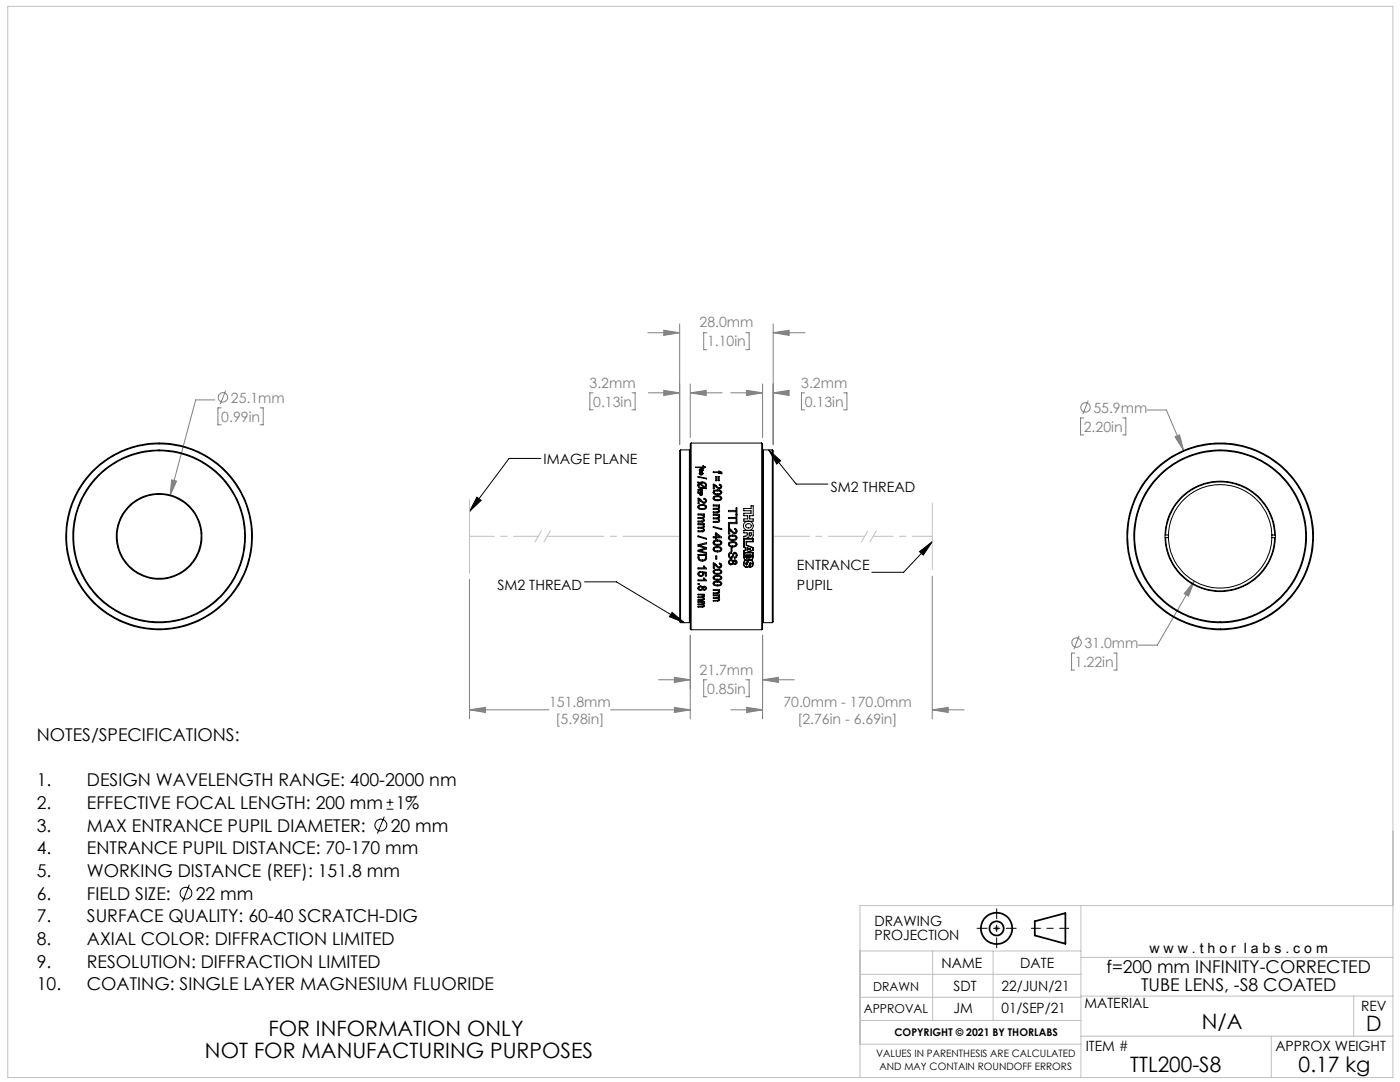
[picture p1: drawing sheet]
<svg xmlns="http://www.w3.org/2000/svg" width="279mm" height="216mm" viewBox="0 0 279 216" stroke-linecap="round" stroke-linejoin="round" font-family="sans-serif">
<g fill="none" stroke="#000" stroke-width=".35">
<path d="M206.5 183.8l6.1-1.6v6.1l-6.1-1.6z"/>
<circle cx="198.9" cy="185.2" r="3.1"/>
<circle cx="198.9" cy="185.2" r="1.4"/>
</g>
<g fill="none" stroke="#808080" stroke-width=".2">
<path d="M42.9 79.8h-3.8l-5.2 19.1M45 77.9l-1 2.7M118.4 78.4h-.7v3.4h.7M126.1 78.4h.7v3.4h-.7M129.3 66.4h6.3M129.4 78.4h6.2M132.5 77.9l3.1 .5-3.1 .5zM132.5 65.9l3.1 .5-3.1 .5zM135.6 64.6v24.1M137.8 76.6v10.7M137.8 78.4h6.3M137.8 78.4l3.1-.5v1z"/>
<path d="M141.1 66.4h-.7v3.4h.7M145.8 78.4h6.4M148.8 66.4h.7v3.4h-.7M149 77.9l3.2 .5-3.2 .5zM152.2 76.6v10.7M154.3 78.4h3M154.3 64.6v24.1M154.3 66.4h6.4M154.3 78.4l3.2-.5v1zM154.3 66.4l3.2-.5v1zM160.6 78.4h-.7v3.4h.7M168.3 78.4h.7v3.4h-.7"/>
<path d="M217.2 79.9l-1.1 2.8M34.3 95.7l.9 .3-1.3 2.9zM44.1 81.4h-.6v3.4h.6M51.9 81.4h.6v3.4h-.6M216.3 83.4h-.6v3.4h.6M224 83.4h.7v3.4h-.7M229 81.8h3.8l3.4 8.1M234.5 87.2l.9-.4 .8 3.1zM93.7 115.6v27.8M186.1 115v28.4M238.3 116l-7.3 12.7h-3.8M238.3 116l-1.1 3-.9-.5z"/>
<path d="M131.4 135.6h6.4M134.6 135.1l3.2 .5-3.2 .6zM137.8 126.8v16.6M141.1 135.6h-.7v3.4h.7M148.8 135.6h.7v3.4h-.7M152.2 126.8v16.6M152.2 135.6h6.3M152.2 135.6l3.2-.5v1.1zM214.5 130.3h-.6v3.4h.6M215.4 126.9l-1.1 2.6M222.2 130.3h.7v3.4h-.7M93.7 141.6l3.2-.5v1.1z"/>
<path d="M93.7 141.6h15.9M121.9 141.6h15.9M134.6 141.1l3.2 .5-3.2 .6zM145.8 141.6h6.4M149 141.1l3.2 .5-3.2 .6zM186.1 141.6l3.1-.5v1.1zM186.1 141.6h6.3M198.4 185.2h1M198.5 184.9l.7 .7M198.9 184.7v1M199.2 184.9l-.7 .7"/>
<circle cx="44.5" cy="79.3" r=".94"/>
<circle cx="216.6" cy="81.3" r=".93"/>
<circle cx="214.9" cy="128.2" r=".94"/>
</g>
<path d="M205.8 185.2h7.5" fill="none" stroke="#000" stroke-width=".2" stroke-dasharray="15.2 1.3 1.3 1.3" stroke-dashoffset="13.4"/>
<path d="M195 185.2h7.8M198.9 181.3v7.8" fill="none" stroke="#000" stroke-width=".2" stroke-dasharray="15.2 1.3 1.3 1.3" stroke-dashoffset="13.2"/>
<g fill="none" stroke="#c0c0c0" stroke-width=".2">
<path d="M1.6 1.3h276.4v213.7h-276.4zM93.7 99.7v14.7M108 105.9l-1.2 2.2M109.8 105.9l-1.3 2.2M173.2 105.9l-1.3 2.2M174.9 105.9l-1.3 2.2M186.1 100.4v13.3M171.6 189.8h44.1M171.6 199h44.1M171.6 194.4h44.1M186.1 189.8v13.8M198.2 189.8v13.8"/>
<path d="M215.7 198.8h62.3M215.7 180.7v34.3M215.7 191h62.3M270.2 198.8v8M278 180.7h-106.4v34.3M171.6 203.6h44.1M171.6 208.4h44.1M215.7 206.8h62.3M253.7 206.8v8.2"/>
</g>
<path d="M95.2 99.2l.8 .6-2.3 2.3zM108 91.5h-6.4l-7.9 10.6M153.4 89.8l2.4 2.1-.8 .7zM153.4 89.8l5.5 6.8h6.3M116.7 116.1h6.3l13.6 8.1M183.5 110.1l2.6-2-1.8 2.7zM186.1 108.1l-5.8 6.1h-6.3M134.1 122.2l2.5 2-3-1.2z" fill="none" stroke="#000" stroke-width=".2"/>
<path d="M186.1 107h-11.8" fill="none" stroke="#c0c0c0" stroke-width=".2" stroke-dasharray="15.2 1.3 1.3 1.3" stroke-dashoffset="11.2"/>
<path d="M172.6 107h-18.3" fill="none" stroke="#c0c0c0" stroke-width=".2" stroke-dasharray="15.2 1.3 1.3 1.3" stroke-dashoffset="8"/>
<path d="M93.7 107h13.7" fill="none" stroke="#c0c0c0" stroke-width=".2" stroke-dasharray="15.2 1.3 1.3 1.3" stroke-dashoffset="10.3"/>
<path d="M109.2 107h26.5" fill="none" stroke="#c0c0c0" stroke-width=".2" stroke-dasharray="15.2 1.3 1.3 1.3" stroke-dashoffset="3.9"/>
<path d="M134.1 122.2l2.5 2-3-1.2zM153.4 89.8l2.4 2.1-.8 .7zM183.5 110.1l2.6-2-1.8 2.7zM95.2 99.2l.8 .6-2.3 2.3z" fill="#000"/>
<g fill="#808080">
<path d="M149 141.1l3.2 .5-3.2 .6zM186.1 141.6l3.1-.5v1.1zM93.7 141.6l3.2-.5v1.1zM134.6 141.1l3.2 .5-3.2 .6z"/>
<path d="M134.6 135.1l3.2 .5-3.2 .6zM152.2 135.6l3.2-.5v1.1zM132.5 77.9l3.1 .5-3.1 .5zM137.8 78.4l3.1-.5v1zM154.3 78.4l3.2-.5v1zM149 77.9l3.2 .5-3.2 .5zM132.5 65.9l3.1 .5-3.1 .5zM154.3 66.4l3.2-.5v1zM34.3 95.7l-.4 3.2 1.3-2.9zM234.5 87.2l1.7 2.7-.8-3.1zM238.3 116l-2 2.5 .9 .5z"/>
</g>
<g fill="none" stroke="#000" stroke-width=".2">
<path d="M135.8 89.8h1.8v34.4h-1.8M135.8 89.8v34.4M135.8 89.8l-.2 .2v34.1l.2 .1M137.6 90h.2M137.9 88.4v37.3M137.9 88.4l-.1 .2v36.9l.1 .2M137.9 88.4h14.1M138.8 93.2h1.7l-.2-.2h.1l.4 .2-.5 .3 .2-.2zM139.2 96.3l.1-.1 .3 .1a.84 .84 0 0 1 .9-.1 .84 .84 0 0 1 .4 .9v.4l-.2-.1a.79 .79 0 0 1-1 .1 .79 .79 0 0 1-.3-1.1zM139.3 99.4h.3l.7 .8 .5-.1a.3 .3 0 0 0 0-.3 .3 .3 0 0 0-.3-.2v-.2a.52 .52 0 0 1 .3 .9 .52 .52 0 0 1-.9-.2l-.4-.4v.7h-.2zM139.3 95.1l1.7 .3v.2l-1.7-.4zM139.3 98.3h.9a.33 .33 0 0 1-.1 .5 .33 .33 0 0 1-.4-.1v-.3h-.4z"/>
<path d="M139.3 97.6h.9v.6h-.1v-.4h-.3v.3h-.1v-.3h-.3l-.1 .4zM139.6 94.5l.2-.3a.35 .35 0 0 1-.2-.5 .35 .35 0 0 1 .5-.2 .35 .35 0 0 1 .2 .4l-.2 .3 .2 .3M139.6 94.5a.4 .4 0 0 0 .3 .3 .4 .4 0 0 0 .4-.3M139.6 94.5h.1M139.6 96.6l.9 .7h-.4a.51 .51 0 0 1-.5-.2 .51 .51 0 0 1 0-.5zM139.7 98.4h.4a.21 .21 0 0 1-.1 .3 .21 .21 0 0 1-.3 0 .21 .21 0 0 1 0-.3zM139.7 96.4h.5a.47 .47 0 0 1 .5 .2 .47 .47 0 0 1 0 .6zM140.2 93.8h.1M140.2 94.5h.1M140.3 94.5h.1M142.3 96.6l.5 .2 .7 .5 .3-.1a.25 .25 0 0 0 0-.2 .25 .25 0 0 0-.3-.2l.1-.2a.48 .48 0 0 1 .3 .8 .48 .48 0 0 1-.8-.1l-.5-.5v.7h-.3zM142.3 94.2h1.1v-.2l.3 .2a.27 .27 0 0 1 .3 0 .27 .27 0 0 1 0 .3l-.2-.2-.4 .2v-.2h-1.1z"/>
<path d="M142.4 99.1a1.23 1.23 0 0 1 1.6 .2v.1a1.03 1.03 0 0 1-1.7 .1zM142.5 97.9a1.24 1.24 0 0 1 1.5 .3v.1a1.09 1.09 0 0 1-1.7 0zM142.6 99.2l.9-.1a.32 .32 0 0 1 .3 .4 .32 .32 0 0 1-.5 .2 .46 .46 0 0 1-.5 0 .46 .46 0 0 1-.2-.4zM142.6 98.1l.9-.1a.31 .31 0 0 1 .4 .3 .31 .31 0 0 1-.5 .2 .6 .6 0 0 1-.9-.3zM142.8 95.1h.3v.8h-.3zM143.3 95.1h.2v.8h-.2zM152 88.4v37.3M152 88.4l.2 .2v36.9l-.2 .2M152.2 90h.2M154.1 89.8l.2 .2v34.1l-.2 .1M154.1 89.8v34.4M154.1 89.8h-1.7v34.4h1.7"/>
<path d="M139.3 113.3h1.3l-.2-.3h.2l.4 .5h-1.7zM139.3 115.7h1.3l-.2-.3h.2l.4 .5h-1.7zM139.3 118.6h1.2v.1h-.2a.27 .27 0 0 1 .2 .3 .27 .27 0 0 1-.2 .2 .3 .3 0 0 1 .2 .4 .3 .3 0 0 1-.3 .2h-.9v-.2l1.1-.1-.3-.2h-.8v-.2l1.1-.1-.2-.3h-.9zM139.3 116.5h.2v.1h-.2zM139.3 110.6l1.7 .1a.89 .89 0 0 1-.6 1.2 .89 .89 0 0 1-1.1-.7zM139.3 108.7l1.7-.4v.2l-1.5 .3 1.5 .5v.2l-1.5 .4 1.5 .3v.3l-1.7-.5v-.2l1.5-.4-1.5-.4zM139.3 106.9l1.7 .5v.2l-1.7-.5zM139.3 104.5h1.2v.2h-.2a.37 .37 0 0 1 .2 .3 .37 .37 0 0 1-.2 .4 .39 .39 0 0 1 .2 .4 .39 .39 0 0 1-.3 .3h-.9v-.2h.9l.2-.1-.1-.3-1-.1v-.2l1-.1a.29 .29 0 0 0 0-.3 .29 .29 0 0 0-.4-.1h-.6zM139.3 102.6h1.2v.2h-.2a.37 .37 0 0 1 .2 .3 .37 .37 0 0 1-.2 .3 .39 .39 0 0 1 .2 .5 .39 .39 0 0 1-.3 .3h-.9v-.2h.9l.2-.2-.1-.3h-1v-.2h.9a.22 .22 0 0 0 .2-.2 .22 .22 0 0 0-.2-.3h-.9zM139.4 100.9a1.15 1.15 0 0 1 1.6 .2v.1a1.07 1.07 0 0 1-1.7 0zM139.4 114.2l.4-.2v.2a.36 .36 0 0 0-.2 .5 .36 .36 0 0 0 .4 .2 .36 .36 0 0 0 .2-.5l-.1-.3 .9 .1v.7h-.2v-.5l-.5-.1a.54 .54 0 0 1-.5 .8 .54 .54 0 0 1-.5-.8zM139.4 117.1a.51 .51 0 0 1 .8 .1 .41 .41 0 0 1 .7-.2 .41 .41 0 0 1 0 .7 .41 .41 0 0 1-.7-.2 .48 .48 0 0 1-.7 .3 .48 .48 0 0 1-.1-.7z"/>
<path d="M139.5 110.8h1.3v.1a.68 .68 0 0 1-.4 .9 .68 .68 0 0 1-.9-.4zM139.6 100.9h.3a.75 .75 0 0 1 .9 .2 .77 .77 0 0 1-1.1 .3l-.2-.2zM142.3 112.3l.4 .1 .8 .7 .3-.1a.32 .32 0 0 0-.3-.5l.1-.1a.52 .52 0 0 1 .3 .8 .52 .52 0 0 1-.9-.2l-.4-.4v.8h-.3zM142.3 118.7h1.3v.2h-.2a.25 .25 0 0 1 .2 .2 .25 .25 0 0 1-.2 .3 .3 .3 0 0 1 .2 .4 .3 .3 0 0 1-.4 .1h-.9v-.1l1.1-.1-.1-.2-1-.1v-.2h1.1a.28 .28 0 0 0-.1-.3 .28 .28 0 0 0-.3 0h-.7zM142.3 117.7h1.3v.1h-.2a.33 .33 0 0 1 .2 .4 .33 .33 0 0 1-.3 .3h-1v-.2h.8a.26 .26 0 0 0 .3-.3 .26 .26 0 0 0-.4-.2h-.7zM142.3 105.1l1.7 .4v.2l-1.7-.5zM142.3 102.6h1.3v.2h-.2a.36 .36 0 0 1 .2 .4 .36 .36 0 0 1-.2 .3 .38 .38 0 0 1 .2 .5 .38 .38 0 0 1-.4 .2h-.9v-.2l1.1-.1-.2-.4h-.9v-.2h.8a.22 .22 0 0 0 .3-.1 .22 .22 0 0 0-.1-.3l-1-.1zM142.3 100.8h1.3v.2h-.2a.34 .34 0 0 1 .2 .3 .34 .34 0 0 1-.2 .3 .38 .38 0 0 1 .2 .4 .38 .38 0 0 1-.4 .3h-.9v-.2l1.1-.1-.1-.3-1-.1v-.2l1.1-.1a.32 .32 0 0 0-.4-.3h-.7zM142.4 109.3h.1a1.06 1.06 0 0 1 1.5 .3 .96 .96 0 0 1-1.6 .3zM142.4 113.8a1.19 1.19 0 0 1 1.6 .3v.1a1.09 1.09 0 0 1-1.7 0zM142.4 116.2l.1-.1a1.25 1.25 0 0 1 1.5 .3v.1a1.07 1.07 0 0 1-1.7 0zM142.5 107.9a1.05 1.05 0 0 1 1.5 .4 1 1 0 0 1-1.6 .3l-.1-.3z"/>
<path d="M142.5 114.9a1.24 1.24 0 0 1 1.5 .3v.1a.99 .99 0 0 1-1.7 .1zM142.6 108.1l.9-.1a.34 .34 0 0 1 .3 .4 .34 .34 0 0 1-.5 .2h-.1a.41 .41 0 0 1-.5 0 .41 .41 0 0 1-.1-.5zM142.6 109.4l.4-.1a.66 .66 0 0 1 .8 .2 .74 .74 0 0 1-1.1 .4l-.2-.3zM142.6 115.1l.9-.1a.32 .32 0 0 1 .3 .4 .32 .32 0 0 1-.5 .2 .46 .46 0 0 1-.5 0 .46 .46 0 0 1-.2-.4zM142.6 116.3l.9-.1a.31 .31 0 0 1 .3 .4 .31 .31 0 0 1-.5 .1h-.6l-.2-.2zM142.7 113.9l.8-.1a.33 .33 0 0 1 .3 .4 .33 .33 0 0 1-.5 .2h-.1a.39 .39 0 0 1-.5 0 .39 .39 0 0 1-.1-.5zM142.8 106.4h.2l1 .8v.1h-1v.2h-.2v-.2h-.5v-.2h.5zM142.8 110.9h.3v.6h-.3zM143 106.6l.6 .5h-.6zM145.4 105.4l.4 .2 .5 .5a.32 .32 0 0 0 .6 0 .32 .32 0 0 0-.3-.4v-.3a.55 .55 0 0 1 .3 1 .55 .55 0 0 1-.9-.3l-.4-.4v.8h-.2zM145.4 104.2h1.7v.3h-1.5v.8h-.2zM145.4 103.3h1.5v-.6h.2v1.3h-.2v-.5h-1.5z"/>
<path d="M145.4 101.8h1.5v-.4h.2v1.2h-.2v-.5h-1.5zM145.5 107a1.19 1.19 0 0 1 1.6 .2v.2a.98 .98 0 0 1-1.5 .3l-.2-.2zM145.5 108.3a1.19 1.19 0 0 1 1.6 .2v.1a.92 .92 0 0 1-.9 .5 .92 .92 0 0 1-.8-.6zM145.6 111.8a.47 .47 0 0 1 .7 .2 .4 .4 0 0 1 .6-.1 .4 .4 0 0 1 0 .6 .4 .4 0 0 1-.6-.1 .51 .51 0 0 1-.8 .2 .51 .51 0 0 1 .1-.8zM145.7 110.2l.3-.1v.2a.44 .44 0 0 0-.4 .4 .44 .44 0 0 0 .3 .5l.3-.3a.52 .52 0 0 1 .6-.7 .52 .52 0 0 1 .2 .9l-.2 .3h-.2v-.1a.42 .42 0 0 0 .3-.5 .42 .42 0 0 0-.4-.3v.1a.82 .82 0 0 1-.7 .8 .71 .71 0 0 1-.1-1.2zM145.7 107.1l.3-.1a.75 .75 0 0 1 .9 .2 .84 .84 0 0 1-1.2 .4l-.1-.2zM145.7 108.4l.3-.1a.75 .75 0 0 1 .9 .2 .82 .82 0 0 1-1.2 .3l-.1-.1zM145.9 109.3h.2v.7h-.2zM148.4 105.8h1.9v.7a.6 .6 0 0 1-.2 .8 .6 .6 0 0 1-.8-.1l-.3 .2-.5 .1h1.8v.6h-1.3v.7l1.3 .5v.5l-1.1 .4h1.1a1.89 1.89 0 0 1-.3 1.6 .72 .72 0 0 1 .4 .8 .72 .72 0 0 1-.8 .5v-.4a.68 .68 0 0 1-1 .4 .68 .68 0 0 1-.2-1l.1-.1a.25 .25 0 0 0 .2-.2 .25 .25 0 0 0-.2-.3l-.1-.8a.93 .93 0 0 1 .3-1.1v-.2a1.62 1.62 0 0 1-.3-1.6v-.2a.5 .5 0 0 1 .6-.7l.1-.6h-.7zM148.4 101.5h1.5v-.6h.4v2h-.7v.6h.7v.5h-1.9v-.5h.8v-.6h-.8v-.5h1.5v-.5h-1.5zM148.5 107.6h1.7v.4h-1.3v.8l1.3 .5v.4l-1.5 .6h1.5v.5a.56 .56 0 0 1 0 .7 .56 .56 0 0 1-.6 .2l-.1-.2-.4 .3v.4a.26 .26 0 0 0-.3 .2 .26 .26 0 0 0 .3 .3 .73 .73 0 0 1 .8-.9 .7 .7 0 0 1 .3 .7 .7 .7 0 0 1-.5 .6l.2-.8h-.3a.68 .68 0 0 1-.7 .8h-.1a.77 .77 0 0 1 .2-1.3 .93 .93 0 0 1-.5-1.3v-.6l.3-.1v-.4a1.41 1.41 0 0 1-.3-1.4zM148.8 110.7h.5a.37 .37 0 0 1 0 .5 .37 .37 0 0 1-.4 .1z"/>
<path d="M148.9 104.6a.56 .56 0 0 1 .7-.1 .56 .56 0 0 1 .3 .6 .54 .54 0 0 1-.7 .3 .54 .54 0 0 1-.3-.8zM148.9 110.8h.3a.23 .23 0 0 1 0 .4 .23 .23 0 0 1-.3 0zM149 112.3h.2l-.2 .3zM149.1 109.3l.7 .3-.7 .2zM149.2 111.8l.3-.1 .1 .1-.3 .1-.1 .3zM149.2 109.4l.4 .1-.4 .1zM149.5 110.7h.4a.32 .32 0 0 1 0 .5 .32 .32 0 0 1-.4 0zM149.5 106.3h.4a.33 .33 0 0 1 0 .5 .33 .33 0 0 1-.4 0zM149.6 110.8l.2 .1a.17 .17 0 0 1 0 .3 .17 .17 0 0 1-.2-.2zM149.6 112.7h.1M149.7 112.3l.1 .3h-.2zM232.5 107.3h.7"/>
<path d="M232.5 106.8h.7M232.6 107.3a10.9 10.9 0 0 0 10.9 10.6 10.9 10.9 0 0 0 10.9-10.6M232.6 106.8a10.9 10.9 0 0 1 10.9-10.6 10.9 10.9 0 0 1 10.9 10.6M233.2 107.3a10.3 10.3 0 0 0 10.3 10 10.3 10.3 0 0 0 10.3-10M233.2 106.8a10.3 10.3 0 0 1 10.3-10.1 10.3 10.3 0 0 1 10.3 10.1M233.2 106.8v.5M253.8 106.8v.5M253.8 107.3h.7M253.8 106.8h.7M137.6 124.1h.2M137.9 125.7h14.1M139.3 120h1.2v.2h-.2a.23 .23 0 0 1 .2 .2 .23 .23 0 0 1-.2 .3 .26 .26 0 0 1 .2 .3 .26 .26 0 0 1-.3 .1h-.9v-.1l1.1-.1-.2-.2h-.9v-.2l1.1-.1-.1-.2h-1z"/>
<path d="M152.2 124.1h.2M77.8 159.4v1.4M37.8 176.5l-1.4 3.4M76.7 162.9l-1.4 3.4M77.2 161.5h1.3M77.2 160.1h1.3"/>
<circle cx="139.9" cy="94.4" r=".21"/>
<circle cx="139.9" cy="93.8" r=".21"/>
<circle cx="31.7" cy="107" r="8.4"/>
<circle cx="31.7" cy="107" r="18.4"/>
<circle cx="31.8" cy="107" r="8.6"/>
<circle cx="31.8" cy="107" r="17.1"/>
<circle cx="31.8" cy="107" r="18.6"/>
<circle cx="31.8" cy="107" r="17.2"/>
<circle cx="139.8" cy="117.4" r=".31"/>
<circle cx="140.5" cy="117.4" r=".24"/>
<circle cx="145.9" cy="112.2" r=".32"/>
<circle cx="146.6" cy="112.2" r=".25"/>
<circle cx="149.3" cy="105" r=".96"/>
<circle cx="243.5" cy="107" r="11"/>
<circle cx="243.5" cy="107" r="17.1"/>
<circle cx="243.5" cy="107" r="17.2"/>
<circle cx="243.5" cy="107" r="18.6"/>
<circle cx="243.5" cy="107" r="18.5"/>
<circle cx="37.1" cy="178.2" r="1.18"/>
<circle cx="76" cy="164.6" r="1.18"/>
</g>
<g font-size="4.2">
<text x="53.6" y="206.8">FOR INFORMATION ONLY</text>
<text x="239.8" y="205.3">N/A</text>
<text x="272.6" y="205.8">D</text>
<text x="40.9" y="211">NOT FOR MANUFACTURING PURPOSES</text>
<text x="225.6" y="213.9">TTL200-S8</text>
<text x="259.2" y="213.9">0.17 kg</text>
</g>
<g font-size="3.5">
<text x="7.3" y="147.8">NOTES/SPECIFICATIONS:</text>
<text x="7.3" y="156.9">1.</text>
<text x="7.3" y="161.4">2.</text>
<text x="17.3" y="156.9">DESIGN WAVELENGTH RANGE: 400-2000 nm</text>
<text x="17.3" y="161.4">EFFECTIVE FOCAL LENGTH: 200 mm</text>
<text x="79" y="161.4">1%</text>
<text x="7.3" y="166">3.</text>
<text x="17.3" y="166">MAX ENTRANCE PUPIL DIAMETER:</text>
<text x="78" y="166">20 mm</text>
<text x="7.3" y="170.5">4.</text>
<text x="17.3" y="170.5">ENTRANCE PUPIL DISTANCE: 70-170 mm</text>
<text x="7.3" y="179.5">6.</text>
<text x="7.3" y="175">5.</text>
<text x="17.3" y="175">WORKING DISTANCE (REF): 151.8 mm</text>
<text x="17.3" y="179.5">FIELD SIZE:</text>
<text x="39.1" y="179.5">22 mm</text>
<text x="7.3" y="184.1">7.</text>
<text x="17.3" y="184.1">SURFACE QUALITY: 60-40 SCRATCH-DIG</text>
<text x="7.3" y="188.6">8.</text>
<text x="17.3" y="188.6">AXIAL COLOR: DIFFRACTION LIMITED</text>
<text x="7.3" y="193.1">9.</text>
<text x="7.3" y="197.6">10.</text>
<text x="17.3" y="193.1">RESOLUTION: DIFFRACTION LIMITED</text>
<text x="17.3" y="197.6">COATING: SINGLE LAYER MAGNESIUM FLUORIDE</text>
<text x="220.8" y="194.2">f=200 mm INFINITY-CORRECTED</text>
<text x="227.7" y="197.7">TUBE LENS, -S8 COATED</text>
</g>
<g font-size="2.8" fill="#808080">
<text x="139.6" y="65.3">28.0mm</text>
<text x="141.1" y="69.1">1.10in</text>
<text x="117.7" y="77.3">3.2mm</text>
<text x="159.9" y="77.3">3.2mm</text>
<text x="46.1" y="80.3">25.1mm</text>
<text x="118.4" y="81.1">0.13in</text>
<text x="160.6" y="81.1">0.13in</text>
<text x="218.2" y="82.4">55.9mm</text>
<text x="44.2" y="84.1">0.99in</text>
<text x="216.3" y="86.1">2.20in</text>
<text x="216.4" y="129.3">31.0mm</text>
<text x="139.6" y="134.6">21.7mm</text>
<text x="214.5" y="133.1">1.22in</text>
<text x="109.6" y="141">151.8mm</text>
<text x="141.1" y="138.4">0.85in</text>
<text x="156.3" y="141">70.0mm - 170.0mm</text>
<text x="110.9" y="144.4">[5.98in]</text>
<text x="159.1" y="144.4">[2.76in - 6.69in]</text>
</g>
<g font-size="2.8">
<text x="108.5" y="92.5">IMAGE PLANE</text>
<text x="165.8" y="98.2">SM2 THREAD</text>
<text x="159.1" y="113.8">ENTRANCE</text>
<text x="99.3" y="117.7">SM2 THREAD</text>
<text x="159.1" y="117.7">PUPIL</text>
<text x="174.5" y="184.8">DRAWING</text>
<text x="174.5" y="187.6">PROJECTION</text>
<text x="229.4" y="190.2">w w w . t h o r l a b s . c o m</text>
<text x="187.9" y="193.2">NAME</text>
<text x="190.3" y="197.7">SDT</text>
<text x="199.9" y="197.7">22/JUN/21</text>
<text x="203.6" y="193.2">DATE</text>
<text x="190.3" y="202.2">JM</text>
<text x="199.9" y="202.2">01/SEP/21</text>
<text x="216.4" y="201.2">MATERIAL</text>
<text x="271.6" y="201.8">REV</text>
<text x="216.7" y="209.7">ITEM #</text>
<text x="254.5" y="209.7">APPROX WEIGHT</text>
</g>
<g font-size="2.5">
<text x="174.2" y="197.7">DRAWN</text>
<text x="172.4" y="202.2">APPROVAL</text>
</g>
<text font-size="2.1" x="178.5" y="206.8">COPYRIGHT © 2021 BY THORLABS</text>
<g font-size="2">
<text x="174.8" y="211">VALUES IN PARENTHESIS ARE CALCULATED</text>
<text x="175.5" y="213.5">AND MAY CONTAIN ROUNDOFF ERRORS</text>
</g>
</svg>
